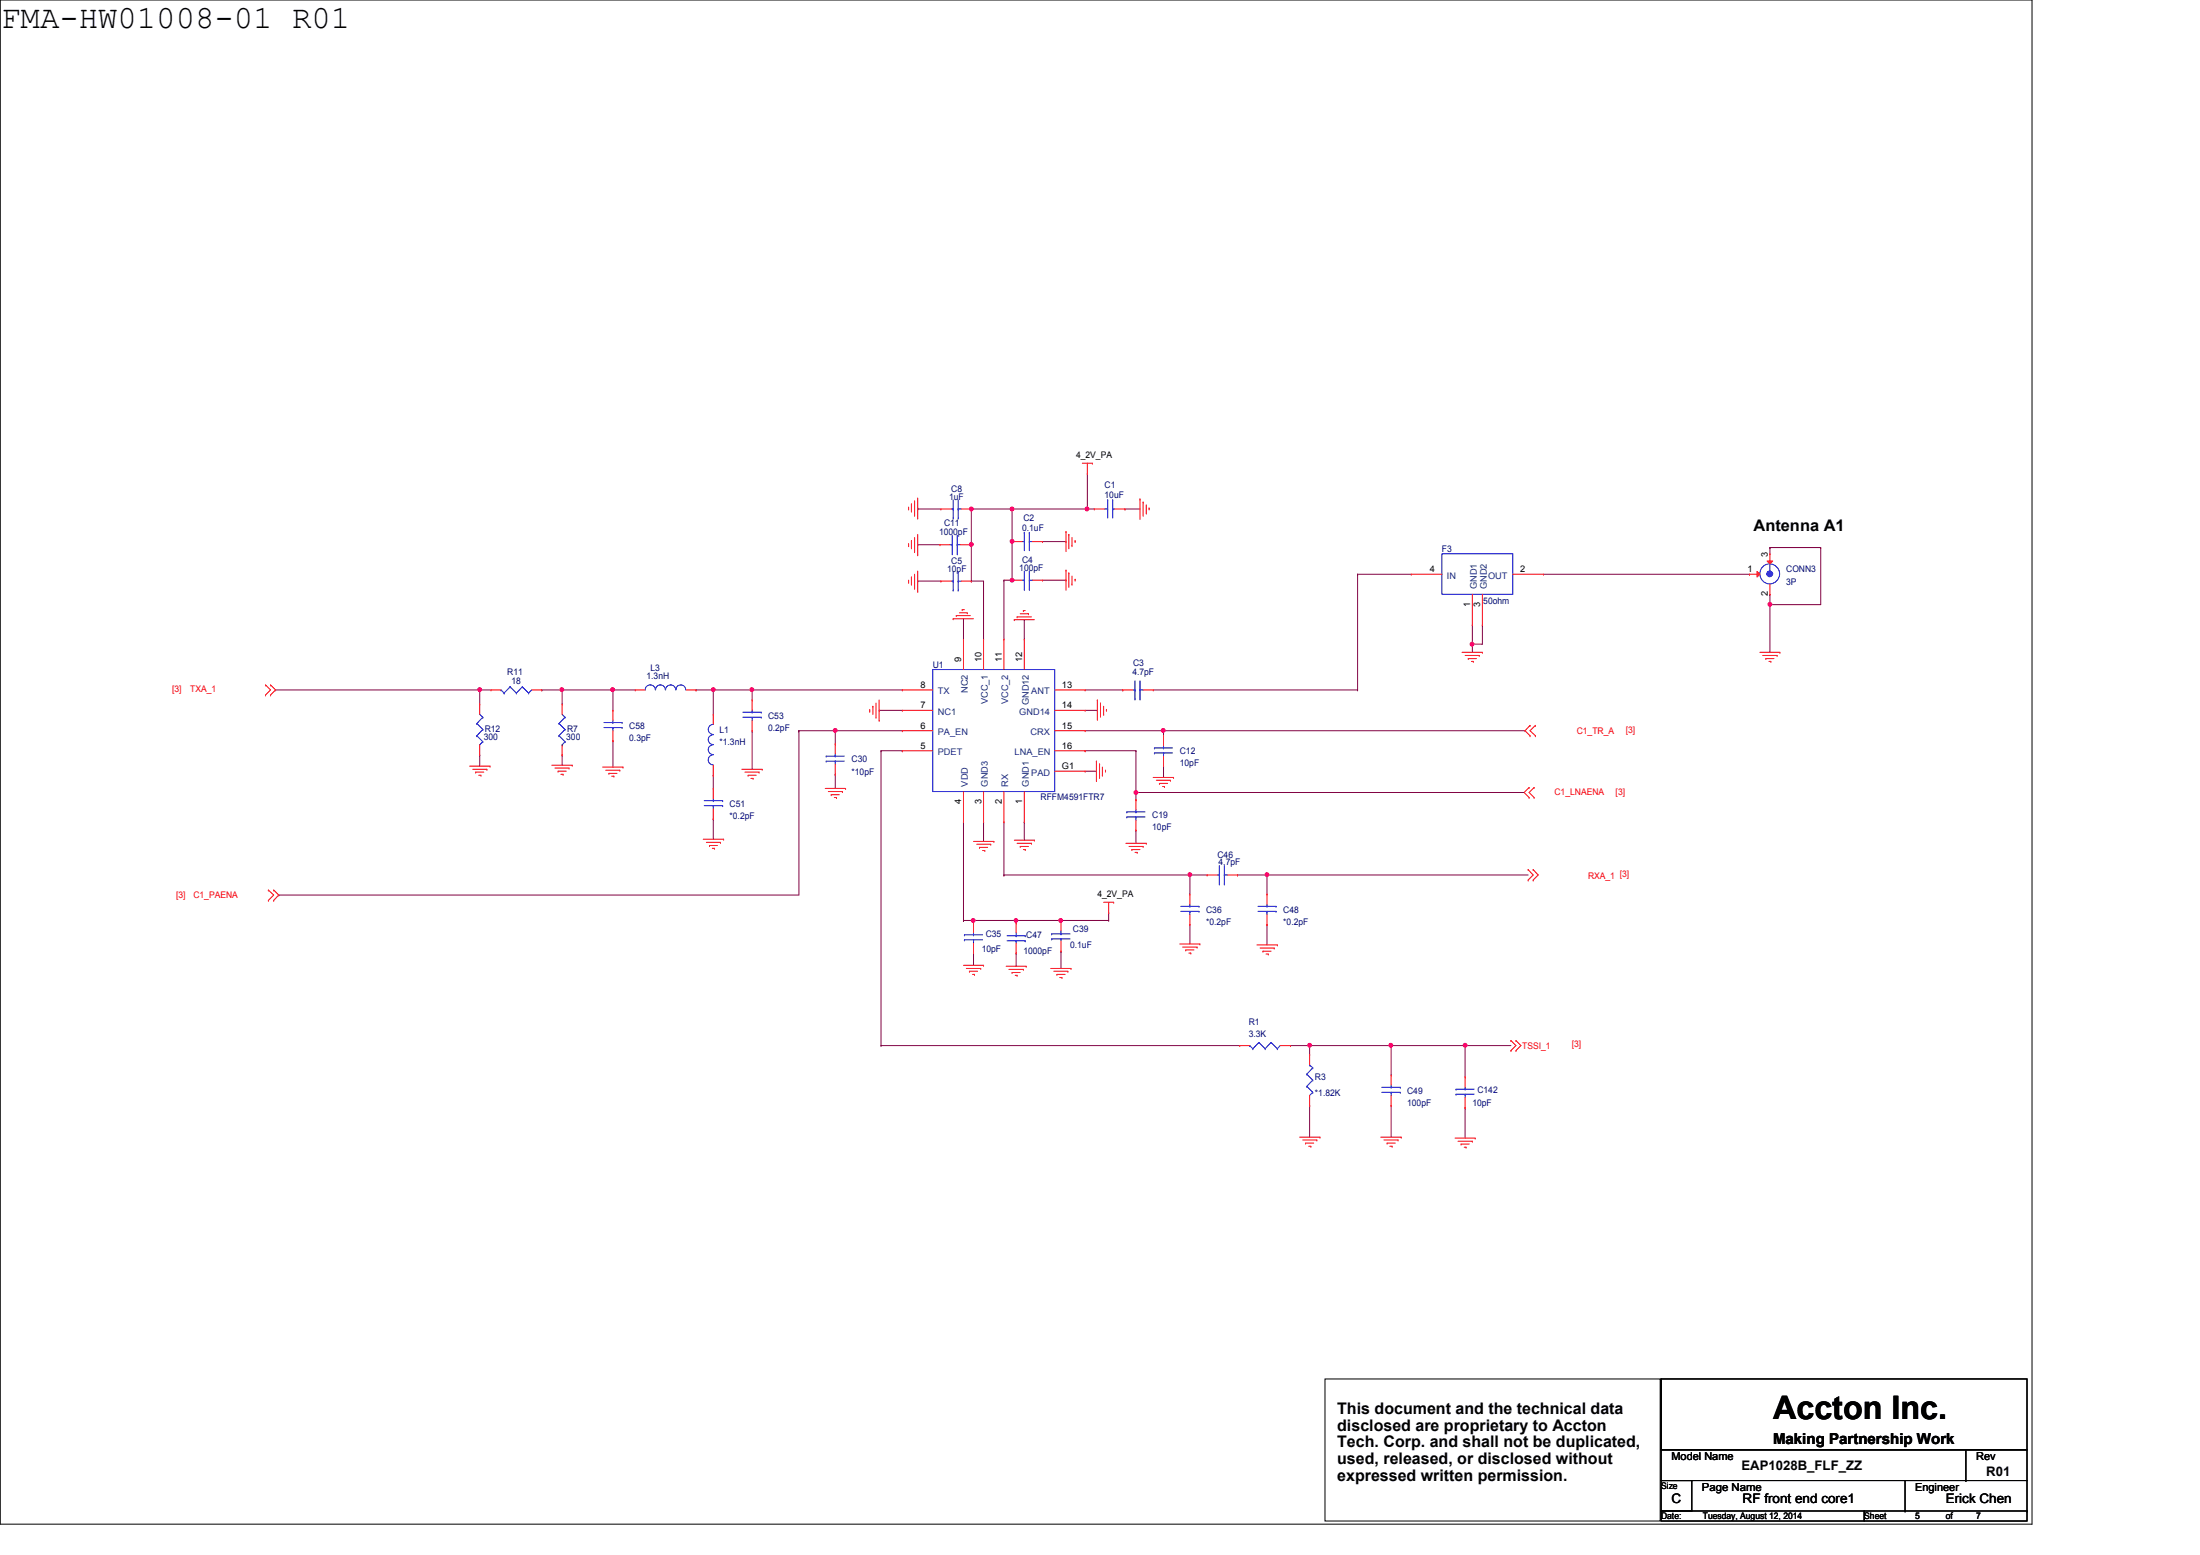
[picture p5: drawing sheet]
<svg xmlns="http://www.w3.org/2000/svg" width="297mm" height="210mm" viewBox="0 0 297 210" stroke-linecap="round" stroke-linejoin="round" font-family="sans-serif">
<path d="M0 0h274.4v205.7h-274.4zM178.9 186.1h45.3v19.2h-45.3z" fill="none" stroke="#000" stroke-width=".14"/>
<path d="M187.8 141.1h.1M187.8 141.1v4" fill="none" stroke="#800040" stroke-width=".14"/>
<circle cx="187.8" cy="141.1" r=".26" fill="#f0f"/>
<circle cx="187.8" cy="141.1" r=".26" fill="none" stroke="#f0f" stroke-width=".14"/>
<path d="M176.8 141.1h.1M176.8 149.2h.1M176.8 141.1v1.3M176.8 149.2v4.3M187.8 149.2h.1M187.8 149.2v4.3M197.8 141.1h.1M197.8 141.1h6.2" fill="none" stroke="#800040" stroke-width=".14"/>
<circle cx="197.8" cy="141.1" r=".26" fill="#f0f"/>
<circle cx="197.8" cy="141.1" r=".26" fill="none" stroke="#f0f" stroke-width=".14"/>
<path d="M198.8 87h.1M198.8 87v1.1M176.8 141.1h.1M176.8 141.1h11" fill="none" stroke="#800040" stroke-width=".14"/>
<circle cx="198.8" cy="87" r=".26" fill="#f0f"/>
<circle cx="198.8" cy="87" r=".26" fill="none" stroke="#f0f" stroke-width=".14"/>
<path d="M198.8 87h.1M200.1 84.4h.1M200.1 84.4v2.6h-1.3M174.2 141.1h.1M174.2 141.1h2.6" fill="none" stroke="#800040" stroke-width=".14"/>
<circle cx="176.8" cy="141.1" r=".26" fill="#f0f"/>
<circle cx="176.8" cy="141.1" r=".26" fill="none" stroke="#f0f" stroke-width=".14"/>
<path d="M239 73.9h.1M239 73.9h6.8M245.8 73.9h.1M245.8 73.9v7.7h-6.8M239 81.6h.1" fill="none" stroke="#800040" stroke-width=".14"/>
<circle cx="239" cy="81.6" r=".26" fill="#f0f"/>
<circle cx="239" cy="81.6" r=".26" fill="none" stroke="#f0f" stroke-width=".14"/>
<g fill="none" stroke="#800040" stroke-width=".14">
<path d="M239 73.9h.1M239 73.9v.9M146.5 98.6h10.6M157.1 98.6h.1M198.8 84.4h.1M198.8 84.4v2.6M239 80.2h.1M239 81.6h.1M239 80.2v7.9M187.8 141.1h.1M187.8 141.1h10M197.8 141.1h.1"/>
<path d="M197.8 149.5h.1M197.8 141.1v4.3M197.8 149.5v4.1"/>
</g>
<circle cx="157.1" cy="98.6" r=".26" fill="#f0f"/>
<circle cx="157.1" cy="98.6" r=".26" fill="none" stroke="#f0f" stroke-width=".14"/>
<g fill="none" stroke="#800040" stroke-width=".14">
<path d="M157.1 98.6h.1M157.1 98.6v.7M157.1 98.6h48.8M205.9 98.6h.1M138.3 111h.1M138.3 111v2.4M146.5 101.3h.1M146.5 104.1h1.5M146.5 101.3h6.9M148 104.1h.1M153.4 112.1h.1M153.4 101.3h.1"/>
<path d="M153.4 107h.1M153.4 101.3v5.7M153.4 112.1v1.7M153.4 107h52.4M157.1 103.4h.1M157.1 103.4v1.5"/>
</g>
<circle cx="153.4" cy="107" r=".26" fill="#f0f"/>
<circle cx="153.4" cy="107" r=".26" fill="none" stroke="#f0f" stroke-width=".14"/>
<path d="M138.3 83.7h.1M138.3 83.7v2.6M146.5 95.9h1.7M148.2 95.9h.1M135.5 118.1h.1M135.5 111v7.1M153.4 107.9h.1M153.4 107v.9M160.7 118.1h.1M160.7 118.1h2.3" fill="none" stroke="#800040" stroke-width=".14"/>
<circle cx="160.7" cy="118.1" r=".26" fill="#f0f"/>
<circle cx="160.7" cy="118.1" r=".26" fill="none" stroke="#f0f" stroke-width=".14"/>
<path d="M171.1 118.1h.1M171.1 118.1h35.2" fill="none" stroke="#800040" stroke-width=".14"/>
<circle cx="171.1" cy="118.1" r=".26" fill="#f0f"/>
<circle cx="171.1" cy="118.1" r=".26" fill="none" stroke="#f0f" stroke-width=".14"/>
<g fill="none" stroke="#800040" stroke-width=".14">
<path d="M123.9 68.7h.1M123.9 68.6h.1M123.9 73.5h.1M123.9 68.7h3.1M123.9 68.6v.1M123.9 73.5h3M136.6 68.7h.1M136.6 68.7h11.1M140.8 73.1h3.1M140.8 78.3h3.1M143.9 73.1h.1M143.9 78.3h.1"/>
<path d="M146.8 68.7h.1M146.8 63.9v4.8M151.9 68.7h.1M151.9 68.7h2M146.5 93.1h5.1M151.6 93.1h.1M119 101.3h.1M119 101.3v39.8M119 101.3h2.8M121.8 101.3h.1M132.8 111h.1M132.8 111v2.6"/>
<path d="M119 141.1h.1M119 141.1h48.4"/>
</g>
<circle cx="146.8" cy="68.7" r=".26" fill="#f0f"/>
<circle cx="146.8" cy="68.7" r=".26" fill="none" stroke="#f0f" stroke-width=".14"/>
<circle cx="136.6" cy="68.7" r=".26" fill="#f0f"/>
<circle cx="136.6" cy="68.7" r=".26" fill="none" stroke="#f0f" stroke-width=".14"/>
<path d="M136.6 73.1h.1M136.6 73.1v5.2" fill="none" stroke="#800040" stroke-width=".14"/>
<circle cx="136.6" cy="78.3" r=".26" fill="#f0f"/>
<circle cx="136.6" cy="78.3" r=".26" fill="none" stroke="#f0f" stroke-width=".14"/>
<path d="M136.6 68.7h.1M136.6 68.7v4.4" fill="none" stroke="#800040" stroke-width=".14"/>
<circle cx="136.6" cy="73.1" r=".26" fill="#f0f"/>
<circle cx="136.6" cy="73.1" r=".26" fill="none" stroke="#f0f" stroke-width=".14"/>
<path d="M131.1 68.7h.1M131.1 68.7h5.5M131.1 68.7v4.8" fill="none" stroke="#800040" stroke-width=".14"/>
<circle cx="131.1" cy="73.5" r=".26" fill="#f0f"/>
<circle cx="131.1" cy="73.5" r=".26" fill="none" stroke="#f0f" stroke-width=".14"/>
<circle cx="131.1" cy="68.7" r=".26" fill="#f0f"/>
<circle cx="131.1" cy="68.7" r=".26" fill="none" stroke="#f0f" stroke-width=".14"/>
<g fill="none" stroke="#800040" stroke-width=".14">
<path d="M131.1 78.4h.1M131.1 78.4h1.7v7.9M135.5 78.3h.1M135.5 78.3v8M135.5 78.3h1.1M136.6 78.3h.1M132.8 86.3h.1M131.4 128.7h.1M131.4 128.7v1.6M137.2 128.7h.1M137.2 128.7v1.7M143.3 128.4h.1"/>
<path d="M143.3 128.4v2.3M143.3 124.2h6.4M149.7 124.2h.1"/>
</g>
<circle cx="143.2" cy="124.2" r=".26" fill="#f0f"/>
<circle cx="143.2" cy="124.2" r=".26" fill="none" stroke="#f0f" stroke-width=".14"/>
<path d="M137.2 124.2h.1M137.2 124.2h6.1M149.7 123.2h.1M149.7 123.2v1" fill="none" stroke="#800040" stroke-width=".14"/>
<path d="M137 124.1l.2-.1 .2 .1-.1 .3-.1 .1-.2-.1z" fill-rule="evenodd" fill="#f0f"/>
<path d="M137 124.1l.2-.1 .2 .1-.1 .3-.1 .1-.2-.1z" fill="none" stroke="#f0f" stroke-width=".14"/>
<path d="M131.4 124.5h.1M131.4 124.2h.1M131.4 124.2v.3M131.4 124.2h5.8M137.2 124.2h.1M137.2 124.2v.3" fill="none" stroke="#800040" stroke-width=".14"/>
<circle cx="131.4" cy="124.2" r=".26" fill="#f0f"/>
<circle cx="131.4" cy="124.2" r=".26" fill="none" stroke="#f0f" stroke-width=".14"/>
<g fill="none" stroke="#800040" stroke-width=".14">
<path d="M183.3 77.5h.1M183.3 77.5v15.6M183.3 77.5h7.2M208.4 77.5h27.8M236.2 77.5h.1M64.8 93.1h.1M64.8 93.1v1.9M73.1 93.1h.1M73.1 93.1h2.8M75.9 93.1h.1M75.9 93.1v1.9M155.7 93.1h27.6"/>
<path d="M183.3 93.1h.1M64.8 101.9h.1M64.8 101.9v1.5M130.1 111v13.2M130.1 124.2h.1M130.1 124.2h1.3"/>
</g>
<circle cx="75.9" cy="93.1" r=".26" fill="#f0f"/>
<circle cx="75.9" cy="93.1" r=".26" fill="none" stroke="#f0f" stroke-width=".14"/>
<path d="M64.8 93.1h.1M64.8 93.1h1.5M75.9 101.9h.1M75.9 101.9v1.4" fill="none" stroke="#800040" stroke-width=".14"/>
<circle cx="64.8" cy="93.1" r=".26" fill="#f0f"/>
<circle cx="64.8" cy="93.1" r=".26" fill="none" stroke="#f0f" stroke-width=".14"/>
<path d="M37.2 93.1h.1M37.2 93.1h27.6M82.8 93.1h.1M82.8 93.1h3" fill="none" stroke="#800040" stroke-width=".14"/>
<circle cx="82.7" cy="93.1" r=".26" fill="#f0f"/>
<circle cx="82.7" cy="93.1" r=".26" fill="none" stroke="#f0f" stroke-width=".14"/>
<path d="M75.9 93.1h.1M75.9 93.1h6.9M82.8 93.1h.1M82.8 100h.1M82.8 93.1v2.8M82.8 100v3.5M96.3 93.1h.1M96.3 93.1h5.3M96.3 93.1v3.3M101.6 93.1h.1M101.6 93.1v1.4" fill="none" stroke="#800040" stroke-width=".14"/>
<circle cx="96.3" cy="93.1" r=".26" fill="#f0f"/>
<circle cx="96.3" cy="93.1" r=".26" fill="none" stroke="#f0f" stroke-width=".14"/>
<path d="M94 93.1h.1M94 93.1h2.3M101.6 98.6h.1M101.6 93.1h.1M101.6 93.1h20.2M101.6 98.6v5.2M96.3 104.6h.1M96.3 110.5h.1M96.3 104.6v1.8M96.3 110.5v2.8" fill="none" stroke="#800040" stroke-width=".14"/>
<circle cx="101.5" cy="93.1" r=".26" fill="#f0f"/>
<circle cx="101.5" cy="93.1" r=".26" fill="none" stroke="#f0f" stroke-width=".14"/>
<path d="M112.8 98.6h.1M112.8 98.6h9M118.7 95.9h.1M118.7 95.9h3.1M130.1 83.5h.1M130.1 83.5v2.8M112.8 104.5h.1M112.8 104.5v1.9" fill="none" stroke="#800040" stroke-width=".14"/>
<circle cx="112.8" cy="98.6" r=".26" fill="#f0f"/>
<circle cx="112.8" cy="98.6" r=".26" fill="none" stroke="#f0f" stroke-width=".14"/>
<g fill="none" stroke="#800040" stroke-width=".14">
<path d="M123.9 78.4h.1M123.9 78.4h3.1M131 73.5h.1M131.1 73.5h.1M131.1 73.5v4.9M107.9 98.6h.1M107.9 98.6v22.2h-70.3M107.9 98.6h4.9M112.8 98.6h.1M112.8 98.6v1.8M135.5 118.1h.1M135.5 118.1h25.2"/>
<path d="M160.7 118.1h.1M160.7 118.1v2.6M167.1 118.1h.1M167.1 118.1h4M171.1 118.1h.1M171.1 118.1v2.6M37.6 120.8h.1M160.7 124.8h.1M160.7 124.8v2.6M171.1 124.8h.1M171.1 124.8v2.8"/>
</g>
<g fill="none" stroke="#f00" stroke-width=".14">
<path d="M122.7 68.7h.1M122.7 73.7h.1M122.7 78.6h.1M122.7 68.5v.2M122.7 73.4v.3M122.7 78.3v.3M123.1 68h.1M123.1 73h.1M123.1 77.9h.1M123.1 68v1.1M123.1 73v1.1M123.1 77.9v1.1"/>
<path d="M123.5 69.6h.1M123.5 74.5h.1M123.5 79.4h.1M123.5 67.6v2M123.5 72.6v1.9M123.5 77.5v1.9M123.9 69.9h.1M123.9 74.9h.1M123.9 79.8h.1M123.9 67.2v2.7M123.9 72.1v2.8M123.9 77.1v2.7"/>
<path d="M127 68.7h.1M127 68.7h1.4M129.8 68.7h1.3M131.1 68.7h.1M136.6 73.1h.1M136.6 73.1h1.4M139.4 73.1h1.4M140.8 73.1h.1M143.9 77h.1M143.9 71.8h.1M143.9 71.8v2.7M143.9 77v2.7"/>
<path d="M144.3 77.3h.1M144.3 72.1h.1M144.3 72.1v2M144.3 77.3v2M144.7 78.9h.1M144.7 73.7h.1M144.7 72.6v1.1M144.7 77.8v1.1M145.2 78.2h.1M145.2 73h.1M145.2 73v.2M145.2 78.2v.2"/>
<path d="M146.1 62.5h1.4M146.8 63.9h.1M146.8 62.5v1.4M147.5 62.5h.1M147.7 68.7h.1M147.7 68.7h1.4M150.5 68.7h1.4M151.9 68.7h.1M153.9 67.4h.1M153.9 67.4v2.7M154.3 67.8h.1M154.3 67.8v1.9"/>
<path d="M154.8 69.3h.1M154.8 68.2v1.1M155.1 68.6h.1M155.1 68.6v.2M35.9 92.5h.1M35.9 93.8h.1M35.9 92.5l.6 .6-.6 .7M36.5 93.8h.1M36.5 92.5h.1M36.5 92.5l.7 .6-.7 .7M64.8 95h.1M64.8 95v1.4"/>
<path d="M66.3 93.1h.1M66.3 93.1h1.3M71.8 93.1h1.3M73.1 93.1h.1M75.9 95h.1M75.9 95v1.4M82.8 95.9h.1M82.8 100h.1M82.8 95.9v1.3M82.8 98.6v1.4M117.4 96h.1M117.4 95.8v.2"/>
<path d="M117.9 95.3h.1M117.9 95.3v1.1M118.3 96.8h.1M118.3 94.9v1.9M118.7 97.2h.1M118.7 94.5v2.7M121.8 98.6h.1M121.8 95.9h.1M121.8 93.1h.1M121.8 93.1h4.1M121.8 98.6h4.1M121.8 95.9h4.1"/>
<path d="M128.7 83.5h.1M128.7 83.5h2.7M129.1 83.1h.1M129.1 83.1h1.9M129.5 82.7h1.1M129.9 82.3h.1M129.9 82.3h.3M130.1 86.3h.1M130.1 86.3v4.1M130.6 82.7h.1M132.8 86.3h.1M132.8 86.3v4.1"/>
<path d="M135.5 86.3h.1M135.5 86.3v4.1M136.9 83.7h.1M136.9 83.7h2.8M137.3 83.3h.1M137.3 83.3h2M137.7 82.8h1.1M138.2 82.4h.1M138.2 82.4h.2M138.3 86.3h.1M138.3 86.3v4.1M138.8 82.8h.1"/>
<path d="M142.4 93.1h4.1M142.4 98.6h4.1M142.4 95.9h4.1M146.5 93.1h.1M146.5 95.9h.1M146.5 98.6h.1M148.2 94.5h.1M148.2 94.5v2.7M148.6 94.9h.1M148.6 94.9v1.9M149 96.4h.1M149 95.3v1.1"/>
<path d="M149.4 95.8h.1M149.4 95.8v.2M197.4 88.1h2.7M197.8 88.5h1.9M198.2 88.9h.1M198.2 88.9h1.1M198.7 89.3h.2M198.9 89.3h.1M199.7 88.5h.1M200.1 88.1h.1M206.6 99.3h.1M206.6 97.9h.1"/>
<path d="M206.6 97.9l-.7 .7 .7 .7M207.3 97.9h.1M207.3 99.3h.1M207.3 97.9l-.7 .7 .7 .7M237.6 88.1h2.7M238 88.5h1.9M238.4 88.9h.1M238.4 88.9h1.1M238.8 89.3h.3M239.1 89.3h.1M239.9 88.5h.1M240.3 88.1h.1"/>
<path d="M63.4 103.4h2.8M63.8 103.8h1.9M64.2 104.2h.1M64.2 104.2h1.1M64.6 104.6h.3M64.8 101.9h.1M64.8 100.5v1.4M64.9 104.6h.1M65.7 103.8h.1M66.2 103.4h.1M74.5 103.3h2.8M74.9 103.7h1.9"/>
<path d="M75.3 104.1h.1M75.3 104.1h1.2M75.7 104.5h.3M75.9 101.9h.1M75.9 100.5v1.4M76 104.5h.1M76.8 103.7h.1M77.3 103.3h.1M81.4 103.5h2.7M81.8 104h1.9M82.2 104.4h.1M82.2 104.4h1.1"/>
<path d="M82.6 104.8h.3M82.9 104.8h.1M83.7 104h.1M84.1 103.5h.1M95 113.3h2.7M95.4 113.7h1.9M95.8 114.1h.1M95.8 114.1h1.1M96.2 114.5h.3M96.5 114.5h.1M97.3 113.7h.1M97.7 113.3h.1"/>
<path d="M100.2 103.8h2.7M100.6 104.2h1.9M101 104.6h.1M101 104.6h1.1M101.4 105.1h.3M101.7 105.1h.1M102.5 104.2h.1M102.9 103.8h.1M111.4 106.4h2.8M111.8 106.8h1.9M112.2 107.3h.1M112.2 107.3h1.1"/>
<path d="M112.6 107.7h.3M112.8 100.4h.1M112.8 104.5h.1M112.8 100.4v1.4M112.8 103.1v1.4M112.9 107.7h.1M113.7 106.8h.1M114.2 106.4h.1M121.8 101.3h.1M121.8 101.3h4.1M130.1 111h.1M130.1 106.8v4.2"/>
<path d="M131.4 113.6h2.8M131.9 114h1.9M132.2 114.4h.1M132.2 114.4h1.1M132.7 114.8h.3M132.8 111h.1M132.8 106.8v4.2M133 114.8h.1M133.8 114h.1M134.2 113.6h.1M135.5 111h.1M135.5 106.8v4.2"/>
<path d="M136.9 113.4h2.8M137.3 113.8h2M137.7 114.3h.1M137.7 114.3h1.1M138.2 114.7h.2M138.3 111h.1M138.3 106.8v4.2M138.4 114.7h.1M139.3 113.8h.1M139.7 113.4h.1M142.4 104.1h4.1M142.4 101.3h4.1"/>
<path d="M146.5 101.3h.1M146.5 104.1h.1M148 102.7h.1M148 102.7v2.8M148.5 103.1h.1M148.5 103.1v2M148.8 104.6h.1M148.8 103.5v1.1M149.3 104h.1M149.3 104v.2M152 113.8h2.8M152.4 114.3h1.9"/>
<path d="M152.8 114.7h.1M152.8 114.7h1.1M153.2 115.1h.3M153.4 107.9h.1M153.4 112.1h.1M153.4 107.9v1.4M153.4 110.7v1.4M153.5 115.1h.1M154.3 114.3h.1M154.8 113.8h.1M155.7 104.9h2.8M156.1 105.3h1.9"/>
<path d="M156.5 105.7h.1M156.5 105.7h1.1M157 106.2h.2M157.2 106.2h.1M158 105.3h.1M158.5 104.9h.1M206.3 117.4h.1M206.3 118.8h.1M206.3 117.4l.7 .7-.7 .7M206.5 107.7h.1M206.5 106.3h.1M206.5 106.3l-.7 .7 .7 .7"/>
<path d="M207 117.4h.1M207 118.8h.1M207 117.4l.7 .7-.7 .7M207.1 106.3h.1M207.1 107.7h.1M207.1 106.3l-.6 .7 .6 .7M36.2 120.1h.1M36.2 121.5h.1M36.2 120.1l.8 .7-.8 .7M37 121.5h.1M37 120.1h.1M37 120.1l.6 .7-.6 .7"/>
<path d="M130.1 130.3h2.7M130.5 130.7h1.9M130.9 131.1h.1M130.9 131.1h1.1M131.3 131.5h.3M131.4 124.5h.1M131.4 128.7h.1M131.4 124.5v1.4M131.4 127.3v1.4M131.6 131.5h.1M132.4 130.7h.1M132.8 130.3h.1"/>
<path d="M135.8 130.4h2.8M136.2 130.9h2M136.6 131.3h.1M136.6 131.3h1.1M137.1 131.7h.2M137.2 128.7h.1M137.2 124.5h.1M137.2 124.5v1.4M137.2 127.3v1.4M137.3 131.7h.1M138.2 130.9h.1M138.6 130.4h.1"/>
<path d="M141.9 130.7h2.7M142.3 131.1h1.9M142.7 131.5h.1M142.7 131.5h1.1M143.1 132h.3M143.3 128.4h.1M143.3 124.2h.1M143.3 124.2v1.4M143.3 127v1.4M143.4 132h.1M144.2 131.1h.1M144.6 130.7h.1"/>
<path d="M149 121.8h1.4M149.7 123.2h.1M149.7 121.8v1.4M150.4 121.8h.1M159.3 127.4h2.7M159.7 127.8h1.9M160.1 128.2h.1M160.1 128.2h1.1M160.5 128.7h.3M160.8 128.7h.1M161.6 127.8h.1M162 127.4h.1"/>
<path d="M169.7 127.6h2.8M170.1 128h1.9M170.5 128.4h.1M170.5 128.4h1.1M170.9 128.8h.3M171.2 128.8h.1M172 128h.1M172.5 127.6h.1M175.5 153.5h2.7M175.9 153.9h1.9M176.3 154.3h.1M176.3 154.3h1.1"/>
<path d="M176.7 154.7h.3M176.8 149.2h.1M176.8 142.4h.1M176.8 142.4v1.4M176.8 147.9v1.3M177 154.7h.1M177.8 153.9h.1M178.2 153.5h.1M186.4 153.5h2.8M186.9 153.9h1.9M187.3 154.3h.1M187.3 154.3h1.1"/>
<path d="M187.7 154.7h.3M187.8 145.1h.1M187.8 149.2h.1M187.8 145.1v1.4M187.8 147.9v1.3M188 154.7h.1M188.8 153.9h.1M189.2 153.5h.1M196.5 153.6h2.7M196.8 154.1h2M197.3 154.4h.1M197.3 154.4h1.1"/>
<path d="M197.7 154.9h.2M197.8 145.4h.1M197.8 149.5h.1M197.8 145.4v1.4M197.8 148.1v1.4M197.9 154.9h.1M198.8 154.1h.1M199.2 153.6h.1M204 140.5h.1M204 141.8h.1M204 140.5l.7 .6-.7 .7M204.7 140.5h.1"/>
<path d="M204.7 141.8h.1M204.7 140.5l.7 .6-.7 .7"/>
</g>
<path d="M224.3 186.1v9.6zM224.3 186.1h49.4v9.6h-49.4zM224.3 195.7h49.4v4.2h-49.4zM224.3 199.9h4.1v4.1h-4.1zM257.2 199.9v4.1M265.4 199.9h.1M265.4 195.7v4.2M273.7 199.9v4.1M224.3 204h27.4v1.3h-27.4zM251.7 204h22v1.3h-22zM257.2 204h.1M273.7 204h.1" fill="none" stroke="#000" stroke-width=".14"/>
<g fill="none" stroke="#00f" stroke-width=".14">
<path d="M128.4 68.7h.3M128.7 68.7h.1M128.7 69.9h.1M128.7 67.5v2.4M129.4 69.9h.1M129.4 68.7h.1M129.4 68.7h.4M129.4 67.5v2.4M138 73.1h.3M138.3 73.1h.1M138.3 71.9h.1M138.3 71.9v2.4"/>
<path d="M139 71.9h.1M139 73.1h.1M139 73.1h.4M139 71.9v2.4M149.1 68.7h.5M149.6 67.5h.1M149.6 68.7h.1M149.6 67.5v2.4M150.2 68.7h.1M150.2 67.5h.1M150.2 68.7h.3M150.2 67.5v2.4"/>
<path d="M64.4 97.7h.1M64.4 99.3h.1M64.4 99.3l.8 .8M64.4 97.7l.8 .8M64.8 96.4l.4 .4M65.2 98.5h.1M65.2 96.8h.1M65.2 96.8l-.8 .9M65.2 98.5l-.8 .8M67.6 93.1h.1M67.6 93.1l.5 .5M68.1 93.6h.1"/>
<path d="M68.9 92.7h.1M68.9 92.7l-.8 .9M68.9 92.7l.8 .9M69.7 93.6h.1M70.5 92.7h.1M70.5 92.7l.9 .9M70.5 92.7l-.8 .9M71.4 93.6h.1M71.8 93.1l-.4 .5M75.5 97.7h.1M75.5 99.3h.1M75.5 97.7l.8 .8"/>
<path d="M75.5 99.3l.8 .8M75.9 96.4l.4 .4M76.3 98.5h.1M76.3 96.8h.1M76.3 96.8l-.8 .9M76.3 98.5l-.8 .8M81.5 98.2h2.5M81.5 97.5h2.5M82.8 97.5h.1M82.8 98.2h.1M82.8 97.2v.3M82.8 98.2v.4"/>
<path d="M84 98.2h.1M84 97.5h.1M125.9 90.4h16.5v16.4h-16.5zM64.8 100.5h.1M65.2 100.1h.1M65.2 100.1l-.4 .4M75.9 100.5h.1M76.3 100.1h.1M76.3 100.1l-.4 .4M111.5 102.7h.1M111.5 102.1h.1M111.5 102.7h2.5"/>
<path d="M111.5 102.1h2.5M112.8 102.1h.1M112.8 102.7h.1M112.8 101.8v.3M112.8 102.7v.4M152.1 110.3h.1M152.1 109.6h.1M152.1 110.3h2.5M152.1 109.6h2.5M153.4 109.6h.1M153.4 110.3h.1M153.4 109.3v.3"/>
<path d="M153.4 110.3v.4M130.2 126.9h.1M130.2 126.2h.1M130.2 126.9h2.5M130.2 126.2h2.5M131.4 126.2h.1M131.4 126.9h.1M131.4 125.9v.3M131.4 126.9v.4M136 126.3h2.4M136 127h2.4M137.2 127h.1"/>
<path d="M137.2 126.3h.1M137.2 125.9v.4M137.2 127v.3M138.4 126.3h.1M138.4 127h.1M142 126.1h.1M142 126.7h.1M142 126.1h2.5M142 126.7h2.5M143.3 126.7h.1M143.3 126.1h.1M143.3 125.6v.5"/>
<path d="M143.3 126.7v.3M176.4 146.6h.1M176.4 145h.1M176.4 146.6l.8 .8M176.4 145l.8 .8M176.8 143.8h.1M176.8 143.8l.4 .3M177.2 144.1h.1M177.2 145.8h.1M177.2 147.4h.1M177.2 144.1l-.8 .9M177.2 145.8l-.8 .8"/>
<path d="M177.2 147.4l-.4 .5M186.6 147.4h2.5M186.6 146.8h2.5M187.8 146.8h.1M187.8 147.4h.1M187.8 146.5v.3M187.8 147.4v.5M189.1 147.4h.1M189.1 146.8h.1M196.6 147.7h.1M196.6 147h.1M196.6 147.7h2.4"/>
<path d="M196.6 147h2.4M197.8 147h.1M197.8 147.7h.1M197.8 146.8v.2M197.8 147.7v.4"/>
<circle cx="238.9" cy="77.5" r="1.35"/>
</g>
<circle cx="239" cy="77.5" r=".39" fill="#00f"/>
<g fill="none" stroke="#00f" stroke-width=".14">
<path d="M239 77.1h.1M239 76.1v1"/>
<circle cx="239" cy="77.5" r=".39"/>
</g>
<path d="M237.2 77.1l.4 .4-.4 .4z" fill="#f00"/>
<path d="M236.2 77.5h.1M236.2 77.5h1.4M237.2 77.1l.4 .4-.4 .4zM239 78.9v1.3M239 80.2h.1" fill="none" stroke="#f00" stroke-width=".14"/>
<path d="M238.6 75.7h.7l-.3 .4z" fill="#f00"/>
<g fill="none" stroke="#f00" stroke-width=".14">
<path d="M126.9 73.5h.1M126.9 73.5h1.4M127 78.4h.1M127 78.4h1.4M129.7 73.5h1.3M129.8 78.4h1.3M131 73.5h.1M131.1 78.4h.1M136.6 78.3h.1M136.6 78.3h1.4M139.4 78.3h1.4M140.8 78.3h.1"/>
<path d="M190.5 77.5h.1M190.5 77.5h4.2M204.3 77.5h4.1M208.4 77.5h.1M238.6 75.7h.7l-.3 .4zM239 74.8h.1M239 74.8v1.3M85.8 93.1h.1M85.8 93.1h1.3M92.6 93.1h1.4M94 93.1h.1M96.3 96.4h.1"/>
<path d="M96.3 96.4v1.4M101.6 94.5h.1M101.6 98.6h.1M101.6 94.5v1.4M101.6 97.2v1.4M151.6 93.1h.1M151.6 93.1h1.4M154.3 93.1h1.4M155.7 93.1h.1M157.1 99.3h.1M157.1 99.3v1.4M198.8 84.4h.1"/>
<path d="M198.8 80.2v4.2M200.1 84.4h.1M200.1 80.2v4.2M96.3 104.6h.1M96.3 106.4h.1M96.3 110.5h.1M96.3 103.3v1.3M96.3 106.4v1.4M96.3 109.2v1.3M157.1 103.4h.1M157.1 102.1v1.3M163 118.1h.1"/>
<path d="M163 118.1h1.4M165.7 118.1h1.4M167.1 118.1h.1M160.7 120.7h.1M160.7 124.8h.1M160.7 120.7v1.4M160.7 123.4v1.4M171.1 120.7h.1M171.1 124.8h.1M171.1 120.7v1.4M171.1 123.4v1.4M167.4 141.1h.1"/>
<path d="M167.4 141.1h1.3M172.8 141.1h1.4M174.2 141.1h.1"/>
</g>
<g fill="none" stroke="#00f" stroke-width=".14">
<path d="M128.3 73.5h.3M128.4 78.4h.3M128.6 73.5h.1M128.6 74.8h.1M128.6 72.3v2.5M128.7 78.4h.1M128.7 79.7h.1M128.7 77.2v2.5M129.2 74.8h.1M129.2 73.5h.1M129.2 73.5h.5M129.2 72.3v2.5"/>
<path d="M129.4 79.7h.1M129.4 78.4h.1M129.4 78.4h.4M129.4 77.2v2.5M138 78.3h.3M138.3 78.3h.1M138.3 79.5h.1M138.3 77.1v2.4M139 79.5h.1M139 78.3h.1M139 78.3h.4M139 77.1v2.4"/>
<path d="M194.7 74.8h9.6v5.4h-9.6zM87.1 93.1a.68 .68 0 0 1 .7-.6 .68 .68 0 0 1 .7 .6M88.5 93.1a.66 .66 0 0 1 .7-.6 .66 .66 0 0 1 .6 .6M89.9 93.1a.68 .68 0 0 1 .6-.6 .68 .68 0 0 1 .7 .6M91.3 93.1a.66 .66 0 0 1 .6-.6 .66 .66 0 0 1 .7 .6M96.3 99.2a.66 .66 0 0 0-.7 .6 .66 .66 0 0 0 .7 .7M96.3 97.8a.68 .68 0 0 0-.7 .7 .68 .68 0 0 0 .7 .6M100.3 96.8h2.5M100.3 96.1h2.5M101.6 96.1h.1M101.6 96.8h.1M101.6 95.9v.2"/>
<path d="M101.6 96.8v.4M102.8 96.8h.1M102.8 96.1h.1M153 93.1h.2M153.2 93.1h.1M153.2 94.4h.1M153.2 91.9v2.5M153.9 94.4h.1M153.9 93.1h.1M153.9 93.1h.4M153.9 91.9v2.5M95.1 108.8h2.5"/>
<path d="M95.1 108.1h2.5M96.3 101.9a.68 .68 0 0 0-.7 .7 .68 .68 0 0 0 .7 .7M96.3 100.5a.66 .66 0 0 0-.7 .7 .66 .66 0 0 0 .7 .7M96.3 108.1h.1M96.3 108.8h.1M96.3 107.8v.3M96.3 108.8v.4M97.6 108.8h.1M97.6 108.1h.1M155.9 101.6h.1M155.9 101h.1M155.9 101.6h2.4"/>
<path d="M155.9 101h2.4M157.1 101h.1M157.1 101.6h.1M157.1 100.7v.3M157.1 101.6v.5M164.4 118.1h.2M164.6 118.1h.1M164.6 119.3h.1M164.6 116.8v2.5M165.3 119.3h.1M165.3 118.1h.1M165.3 118.1h.4"/>
<path d="M165.3 116.8v2.5M159.4 123h2.5M159.4 122.3h2.5M160.7 122.3h.1M160.7 123h.1M160.7 122.1v.2M160.7 123v.4M161.9 123h.1M161.9 122.3h.1M169.8 123h2.5M169.8 122.3h2.5M171.1 122.3h.1"/>
<path d="M171.1 123h.1M171.1 122.1v.2M171.1 123v.4M172.3 123h.1M172.3 122.3h.1M168.7 141.1h.1M168.7 141.1l.5 .5M169.2 141.6h.1M170 140.7h.1M170 140.7l-.8 .9M170 140.7l.8 .9M170.8 141.6h.1"/>
<path d="M171.6 140.7h.1M171.6 140.7l.9 .9M171.6 140.7l-.8 .9M172.5 141.6h.1M172.8 141.1l-.3 .5"/>
</g>
<circle cx="187.8" cy="141.1" r=".26" fill="#f0f"/>
<circle cx="187.8" cy="141.1" r=".26" fill="none" stroke="#f0f" stroke-width=".14"/>
<circle cx="197.8" cy="141.1" r=".26" fill="#f0f"/>
<circle cx="197.8" cy="141.1" r=".26" fill="none" stroke="#f0f" stroke-width=".14"/>
<circle cx="198.8" cy="87" r=".26" fill="#f0f"/>
<circle cx="198.8" cy="87" r=".26" fill="none" stroke="#f0f" stroke-width=".14"/>
<circle cx="176.8" cy="141.1" r=".26" fill="#f0f"/>
<circle cx="176.8" cy="141.1" r=".26" fill="none" stroke="#f0f" stroke-width=".14"/>
<circle cx="239" cy="81.6" r=".26" fill="#f0f"/>
<circle cx="239" cy="81.6" r=".26" fill="none" stroke="#f0f" stroke-width=".14"/>
<circle cx="157.1" cy="98.6" r=".26" fill="#f0f"/>
<circle cx="157.1" cy="98.6" r=".26" fill="none" stroke="#f0f" stroke-width=".14"/>
<circle cx="153.4" cy="107" r=".26" fill="#f0f"/>
<circle cx="153.4" cy="107" r=".26" fill="none" stroke="#f0f" stroke-width=".14"/>
<circle cx="160.7" cy="118.1" r=".26" fill="#f0f"/>
<circle cx="160.7" cy="118.1" r=".26" fill="none" stroke="#f0f" stroke-width=".14"/>
<circle cx="171.1" cy="118.1" r=".26" fill="#f0f"/>
<circle cx="171.1" cy="118.1" r=".26" fill="none" stroke="#f0f" stroke-width=".14"/>
<circle cx="146.8" cy="68.7" r=".26" fill="#f0f"/>
<circle cx="146.8" cy="68.7" r=".26" fill="none" stroke="#f0f" stroke-width=".14"/>
<circle cx="136.6" cy="68.7" r=".26" fill="#f0f"/>
<circle cx="136.6" cy="68.7" r=".26" fill="none" stroke="#f0f" stroke-width=".14"/>
<circle cx="136.6" cy="78.3" r=".26" fill="#f0f"/>
<circle cx="136.6" cy="78.3" r=".26" fill="none" stroke="#f0f" stroke-width=".14"/>
<circle cx="136.6" cy="73.1" r=".26" fill="#f0f"/>
<circle cx="136.6" cy="73.1" r=".26" fill="none" stroke="#f0f" stroke-width=".14"/>
<circle cx="131.1" cy="73.5" r=".26" fill="#f0f"/>
<circle cx="131.1" cy="73.5" r=".26" fill="none" stroke="#f0f" stroke-width=".14"/>
<circle cx="131.1" cy="68.7" r=".26" fill="#f0f"/>
<circle cx="131.1" cy="68.7" r=".26" fill="none" stroke="#f0f" stroke-width=".14"/>
<circle cx="143.2" cy="124.2" r=".26" fill="#f0f"/>
<circle cx="143.2" cy="124.2" r=".26" fill="none" stroke="#f0f" stroke-width=".14"/>
<path d="M137 124.1l.2-.1 .2 .1-.1 .3-.1 .1-.2-.1z" fill-rule="evenodd" fill="#f0f"/>
<path d="M137 124.1l.2-.1 .2 .1-.1 .3-.1 .1-.2-.1z" fill="none" stroke="#f0f" stroke-width=".14"/>
<circle cx="131.4" cy="124.2" r=".26" fill="#f0f"/>
<circle cx="131.4" cy="124.2" r=".26" fill="none" stroke="#f0f" stroke-width=".14"/>
<circle cx="75.9" cy="93.1" r=".26" fill="#f0f"/>
<circle cx="75.9" cy="93.1" r=".26" fill="none" stroke="#f0f" stroke-width=".14"/>
<circle cx="64.8" cy="93.1" r=".26" fill="#f0f"/>
<circle cx="64.8" cy="93.1" r=".26" fill="none" stroke="#f0f" stroke-width=".14"/>
<circle cx="82.7" cy="93.1" r=".26" fill="#f0f"/>
<circle cx="82.7" cy="93.1" r=".26" fill="none" stroke="#f0f" stroke-width=".14"/>
<circle cx="96.3" cy="93.1" r=".26" fill="#f0f"/>
<circle cx="96.3" cy="93.1" r=".26" fill="none" stroke="#f0f" stroke-width=".14"/>
<circle cx="101.5" cy="93.1" r=".26" fill="#f0f"/>
<circle cx="101.5" cy="93.1" r=".26" fill="none" stroke="#f0f" stroke-width=".14"/>
<circle cx="112.8" cy="98.6" r=".26" fill="#f0f"/>
<circle cx="112.8" cy="98.6" r=".26" fill="none" stroke="#f0f" stroke-width=".14"/>
<g font-size="4.4">
<text x=".2" y="3.7">FMA-HW01008-01 R01</text>
<text x="239.4" y="191.5">Accton Inc.</text>
</g>
<g font-size="2.2">
<text x="236.8" y="71.7">Antenna A1</text>
<text x="180.5" y="190.9">This document and the technical data</text>
<text x="180.5" y="193.1">disclosed are proprietary to Accton</text>
<text x="180.5" y="195.4">Tech. Corp. and shall not be duplicated,</text>
<text x="180.5" y="197.6">used, released, or disclosed without</text>
<text x="180.5" y="199.9">expressed written permission.</text>
</g>
<text font-size="2" x="239.4" y="194.9">Making Partnership Work</text>
<g font-size="1.8">
<text x="225.7" y="202.8">C</text>
<text x="235.1" y="198.5">EAP1028B_FLF_ZZ</text>
<text x="235.3" y="202.8">RF front end core1</text>
<text x="262.7" y="202.8">Erick Chen</text>
<text x="268.2" y="199.2">R01</text>
</g>
<g font-size="1.5">
<text x="225.7" y="197.1">Model Name</text>
<text x="266.8" y="197.1">Rev</text>
<text x="229.8" y="201.2">Page Name</text>
<text x="258.6" y="201.2">Engineer</text>
</g>
<g font-size="1.2">
<text x="145.3" y="61.8">4_2V_PA</text>
<text x="193" y="77.2">4</text>
<text x="205.2" y="77.2">2</text>
<text x="236" y="77.2">1</text>
<text x="238.7" y="75.1" transform="rotate(-90 238.7 75.1)">3</text>
<text x="198.5" y="81.9" transform="rotate(-90 198.5 81.9)">1</text>
<text x="199.9" y="81.9" transform="rotate(-90 199.9 81.9)">3</text>
<text x="238.7" y="80.5" transform="rotate(-90 238.7 80.5)">2</text>
<text x="129.8" y="89.4" transform="rotate(-90 129.8 89.4)">9</text>
<text x="132.5" y="89.4" transform="rotate(-90 132.5 89.4)">10</text>
<text x="135.3" y="89.4" transform="rotate(-90 135.3 89.4)">11</text>
<text x="138" y="89.4" transform="rotate(-90 138 89.4)">12</text>
<text x="124.3" y="95.6">7</text>
<text x="124.3" y="92.8">8</text>
<text x="143.4" y="92.8">13</text>
<text x="143.4" y="95.6">14</text>
<text x="124.3" y="101">5</text>
<text x="124.3" y="98.3">6</text>
<text x="143.4" y="98.3">15</text>
<text x="143.4" y="101">16</text>
<text x="143.4" y="103.8">G1</text>
<text x="129.8" y="108.5" transform="rotate(-90 129.8 108.5)">4</text>
<text x="132.5" y="108.5" transform="rotate(-90 132.5 108.5)">3</text>
<text x="135.3" y="108.5" transform="rotate(-90 135.3 108.5)">2</text>
<text x="138" y="108.5" transform="rotate(-90 138 108.5)">1</text>
<text x="148.2" y="121">4_2V_PA</text>
<text x="224.3" y="201">Size</text>
<text x="224.3" y="205.1">Date:</text>
<text x="229.9" y="205.1">Tuesday, August 12, 2014</text>
<text x="251.7" y="205.1">Sheet</text>
<text x="258.6" y="205.1">5</text>
<text x="262.7" y="205.1">of</text>
<text x="266.8" y="205.1">7</text>
</g>
<g font-size="1.2" fill="#000080">
<text x="149.1" y="65.9">C1</text>
<text x="127.5" y="71">C11</text>
<text x="128.1" y="67.5">1uF</text>
<text x="128.4" y="66.4">C8</text>
<text x="138" y="71.6">0.1uF</text>
<text x="138.2" y="70.3">C2</text>
<text x="149.1" y="67.3">10uF</text>
<text x="126.8" y="72.2">1000pF</text>
<text x="127.9" y="77.3">10pF</text>
<text x="128.4" y="76.2">C5</text>
<text x="137.6" y="77.1">100pF</text>
<text x="138" y="76">C4</text>
<text x="194.7" y="74.5">F3</text>
<text x="241.2" y="77.3">CONN3</text>
<text x="200.3" y="81.5">50ohm</text>
<text x="241.2" y="78.9">3P</text>
<text x="153" y="89.9">C3</text>
<text x="68.5" y="91.1">R11</text>
<text x="69" y="92.4">18</text>
<text x="87.3" y="91.7">1.3nH</text>
<text x="87.8" y="90.6">L3</text>
<text x="125.9" y="90.2">U1</text>
<text x="152.9" y="91.1">4.7pF</text>
<text x="65.3" y="99.9">300</text>
<text x="65.4" y="98.8">R12</text>
<text x="76.5" y="99.9">300</text>
<text x="76.6" y="98.8">R7</text>
<text x="85" y="98.4">C58</text>
<text x="85" y="100">0.3pF</text>
<text x="97.2" y="98.9">L1</text>
<text x="97.2" y="100.6">*1.3nH</text>
<text x="103.7" y="97">C53</text>
<text x="103.7" y="98.7">0.2pF</text>
<text x="159.3" y="101.8">C12</text>
<text x="115" y="102.9">C30</text>
<text x="115" y="104.6">*10pF</text>
<text x="140.5" y="108">RFFM4591FTR7</text>
<text x="159.3" y="103.5">10pF</text>
<text x="98.5" y="109">C51</text>
<text x="98.5" y="110.6">*0.2pF</text>
<text x="155.6" y="110.4">C19</text>
<text x="155.6" y="112.1">10pF</text>
<text x="164.4" y="115.8">C46</text>
<text x="164.5" y="116.8">4.7pF</text>
<text x="144.9" y="125.8">C39</text>
<text x="162.9" y="123.2">C36</text>
<text x="162.9" y="124.8">*0.2pF</text>
<text x="173.3" y="123.2">C48</text>
<text x="173.3" y="124.8">*0.2pF</text>
<text x="132.5" y="128.6">10pF</text>
<text x="133.1" y="126.5">C35</text>
<text x="138.2" y="128.8">1000pF</text>
<text x="138.6" y="126.7">C47</text>
<text x="144.5" y="128">0.1uF</text>
<text x="168.6" y="138.3">R1</text>
<text x="168.6" y="140">3.3K</text>
<text x="177.5" y="145.8">R3</text>
<text x="177.5" y="147.9">*1.82K</text>
<text x="190" y="147.6">C49</text>
<text x="190" y="149.3">100pF</text>
<text x="198.8" y="149.3">10pF</text>
<text x="199.5" y="147.5">C142</text>
</g>
<g font-size="1.2" fill="#004080">
<text x="195.4" y="78.1">IN</text>
<text x="199.4" y="79.5" transform="rotate(-90 199.4 79.5)">GND1</text>
<text x="200.7" y="79.5" transform="rotate(-90 200.7 79.5)">GND2</text>
<text x="200.9" y="78.1">OUT</text>
<text x="126.6" y="93.7">TX</text>
<text x="130.7" y="93.5" transform="rotate(-90 130.7 93.5)">NC2</text>
<text x="133.4" y="95" transform="rotate(-90 133.4 95)">VCC_1</text>
<text x="136.1" y="95" transform="rotate(-90 136.1 95)">VCC_2</text>
<text x="138.9" y="95.2" transform="rotate(-90 138.9 95.2)">GND12</text>
<text x="139.2" y="93.7">ANT</text>
<text x="126.6" y="101.9">PDET</text>
<text x="126.6" y="99.2">PA_EN</text>
<text x="126.6" y="96.5">NC1</text>
<text x="137" y="101.9">LNA_EN</text>
<text x="137.6" y="96.5">GND14</text>
<text x="139.1" y="99.2">CRX</text>
<text x="130.7" y="106.2" transform="rotate(-90 130.7 106.2)">VDD</text>
<text x="133.4" y="106.2" transform="rotate(-90 133.4 106.2)">GND3</text>
<text x="136.1" y="106.2" transform="rotate(-90 136.1 106.2)">RX</text>
<text x="138.9" y="106.2" transform="rotate(-90 138.9 106.2)">GND1</text>
<text x="139.2" y="104.7">PAD</text>
</g>
<g font-size="1.2" fill="#f00">
<text x="23.2" y="93.5">[3]</text>
<text x="25.7" y="93.5">TXA_1</text>
<text x="212.9" y="99.1">C1_TR_A</text>
<text x="219.5" y="98.9">[3]</text>
<text x="209.9" y="107.3">C1_LNAENA</text>
<text x="218.1" y="107.3">[3]</text>
<text x="214.4" y="118.7">RXA_1 [3]</text>
<text x="23.8" y="121.2">[3]</text>
<text x="26.1" y="121.2">C1_PAENA</text>
<text x="205.5" y="141.6">TSSI_1</text>
<text x="212.2" y="141.3">[3]</text>
</g>
</svg>
